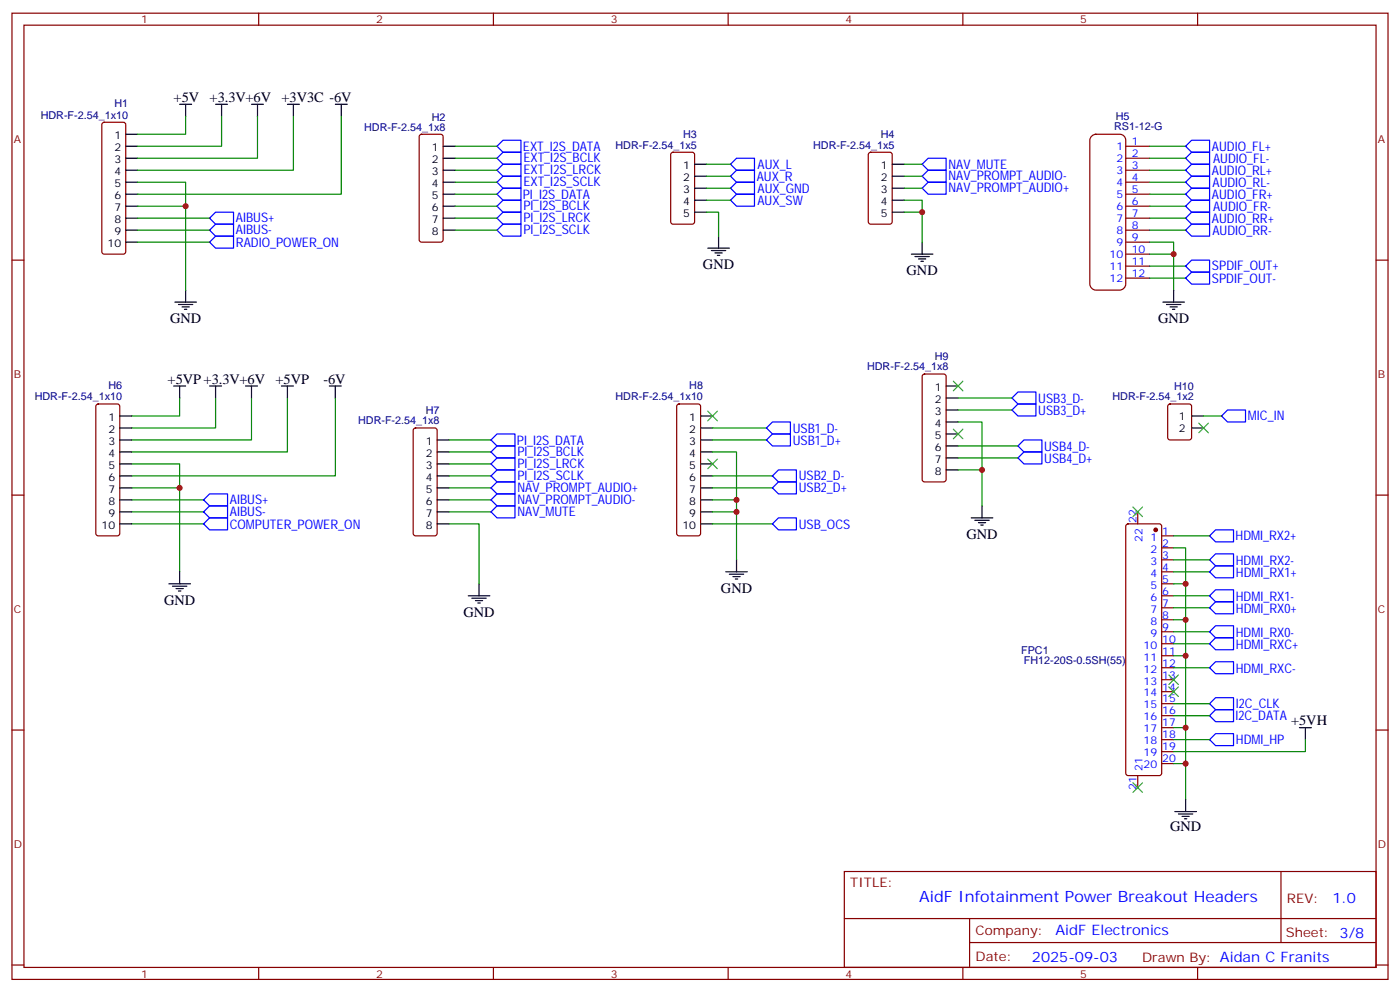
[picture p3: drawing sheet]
<svg xmlns="http://www.w3.org/2000/svg" width="412mm" height="292mm" viewBox="0 0 412 292" stroke-linecap="round" stroke-linejoin="round" font-family="sans-serif">
<g fill="none" stroke="#870000" stroke-width=".35">
<path d="M3.5 3.9h405.4v284.3h-405.4zM7.1 7.4h398.2v277.3h-398.2zM76.2 3.9v3.5M145.3 3.9v3.5M214.5 3.9v3.5M283.6 3.9v3.5M352.8 3.9v3.5M30.2 36.2l.5-.2h5.6l.5 .2 .2 .5v37.4l-.2 .5-.5 .2h-5.6l-.5-.2-.2-.5v-37.4zM123.7 39.7l.5-.2h5.6l.5 .2 .2 .5v30.4l-.2 .5-.5 .2h-5.6l-.5-.3-.2-.4v-30.4zM197.8 45l.5-.2h5.6l.7 .4v20.1l-.5 .6-5.8 .1-.7-.5v-20zM256 45l.5-.2h5.6l.7 .4v20.1l-.4 .6-5.9 .1-.7-.5v-20zM321.6 40l1.2-.5h7a1.76 1.76 0 0 1 1.8 1.8v42.3a1.89 1.89 0 0 1-1.8 1.8h-7a1.89 1.89 0 0 1-1.8-1.8v-42.3z"/>
<path d="M331.6 43h7.1M331.6 57.2h7.1M331.6 53.6h7.1M331.6 50.1h7.1M331.6 46.6h7.1M3.5 76.6h3.6M331.6 60.7h7.1M331.6 64.2h7.1M331.6 67.7h7.1M331.6 71.3h7.1M331.6 74.8h7.1M331.6 78.3h7.1"/>
<path d="M405.3 76.6h3.6M331.6 81.8h7.1M28.5 119.1l.4-.2h5.7l.5 .2 .2 .5v37.4l-.3 .5-.4 .2h-5.7l-.5-.2-.2-.5v-37.4zM199.6 119.1l.4-.2h5.7l.5 .2 .2 .5v37.4l-.3 .5-.4 .2h-5.7l-.5-.2-.2-.5v-37.4zM271.9 110.3l.4-.2h5.7l.5 .2 .2 .5v30.3l-.2 .5-.5 .2h-5.7l-.5-.2-.2-.5v-30.3zM344.2 119.1l.5-.2h5.6l.7 .4v9.5l-.4 .6-5.9 .1-.7-.5v-9.4zM121.9 126.1l.5-.2h5.7l.5 .2 .2 .5v30.4l-.3 .5-.4 .2h-5.7l-.5-.2-.2-.5v-30.4zM3.5 145.7h3.6M331.8 154.4l.5-.2h9.2l.5 .2 .2 .5v72.6l-.2 .5-.5 .2h-9.2l-.5-.2-.2-.5v-72.6zM335.1 150.6v3.6M342.2 157.7h3.5M405.3 145.7h3.6"/>
<path d="M342.2 178.9h3.5M342.2 175.3h3.5M342.2 171.8h3.5M342.2 168.3h3.5M342.2 164.7h3.5M342.2 161.2h3.5M342.2 196.5h3.5M342.2 193h3.5M342.2 189.4h3.5M342.2 185.9h3.5M342.2 182.4h3.5M3.5 214.8h3.6"/>
<path d="M342.2 217.7h3.5M342.2 214.1h3.5M342.2 210.6h3.5M342.2 207.1h3.5M342.2 203.6h3.5M342.2 200h3.5M405.3 214.8h3.6M335.1 228.2v3.6M342.2 224.7h3.5M342.2 221.2h3.5M248.7 256.5h156.6v28.2h-156.6zM377.3 256.5v20.9"/>
<path d="M248.7 270.3h156.5M285.6 277.4h119.6M285.6 270.3v14.1M3.5 284h3.6M76.2 284.7v3.5M145.3 284.7v3.5M214.5 284.7v3.5M283.6 284.7v3.5M352.8 284.7v3.5M405.3 284h3.6"/>
</g>
<g fill="none" stroke="#000" stroke-width=".35">
<path d="M37 39.5h3.6M52.9 30.7h3.5M54.7 30.7v3.5M63.5 30.7h3.5M65.3 30.7v3.5M74.1 30.7h3.5M75.8 30.7v3.5M84.7 30.7h3.5M86.4 30.7v3.5M98.8 30.7h3.5M100.5 30.7v3.5M37 43h3.6"/>
<path d="M37 46.6h3.6M37 50.1h3.6M37 53.6h3.6M37 57.2h3.6M130.5 43h3.6M130.5 46.6h3.6M130.5 50.1h3.6M130.5 53.6h3.6M130.5 57.2h3.6M204.6 48.3h3.5M204.6 51.9h3.5M204.6 55.4h3.5"/>
<path d="M204.6 58.9h3.5M262.8 48.3h3.5M262.8 51.9h3.5M262.8 55.4h3.5M262.8 58.9h3.5M37 60.7h3.6M37 64.2h3.6M37 67.7h3.6M37 71.3h3.6M130.5 60.7h3.6M130.5 64.2h3.6M130.5 67.7h3.6"/>
<path d="M204.6 62.4h3.5M208.5 73h6.3M209.5 73.7h4.3M210.6 74.4h2.1M211.3 75.1h.7M211.7 69.5v3.5M262.8 62.4h3.5M268.5 74.8h6.3M269.5 75.5h4.3M270.6 76.2h2.1M271.3 76.9h.7M271.6 71.3v3.5"/>
<path d="M51.5 88.9h6.4M52.6 89.6h4.2M53.6 90.3h2.1M54.3 91h.7M54.7 85.4v3.5M342.5 88.9h6.4M343.6 89.6h4.2M344.7 90.3h2.1M345.4 91h.7M345.7 85.4v3.5M51.2 113.6h3.5M52.9 113.6v3.5"/>
<path d="M61.7 113.6h3.6M63.5 113.6v3.5M72.3 113.6h3.5M74.1 113.6v3.5M82.9 113.6h3.5M84.7 113.6v3.5M97 113.6h3.5M98.8 113.6v3.5M278.7 113.6h3.5M278.7 117.1h3.5M35.3 122.4h3.5M35.3 125.9h3.5"/>
<path d="M35.3 129.5h3.5M35.3 133h3.5M35.3 136.5h3.5M128.8 129.5h3.5M128.8 133h3.5M128.8 136.5h3.5M206.4 122.4h3.5M206.4 125.9h3.5M206.4 129.5h3.5M206.4 133h3.5M206.4 136.5h3.5M278.7 120.6h3.5"/>
<path d="M278.7 124.2h3.5M278.7 127.7h3.5M278.7 131.2h3.5M278.7 134.8h3.5M278.7 138.3h3.5M351 122.4h3.5M351 125.9h3.5M35.3 140.1h3.5M35.3 143.6h3.5M35.3 147.1h3.5M35.3 150.6h3.5M35.3 154.2h3.5"/>
<path d="M128.8 140.1h3.5M128.8 143.6h3.5M128.8 147.1h3.5M128.8 150.6h3.5M128.8 154.2h3.5M206.4 140.1h3.5M206.4 143.6h3.5M206.4 147.1h3.5M206.4 150.6h3.5M206.4 154.2h3.5M286.1 152.4h6.4M287.2 153.1h4.2"/>
<path d="M288.2 153.8h2.1M288.9 154.5h.7M289.3 148.9v3.5M49.7 171.8h6.4M50.8 172.5h4.2M51.9 173.2h2.1M52.6 173.9h.7M52.9 168.3v3.5M137.9 175.3h6.4M139 176h4.2M140.1 176.7h2.1M140.8 177.4h.7"/>
<path d="M141.1 171.8v3.5M213.8 168.3h6.3M214.8 169h4.3M215.9 169.7h2.1M216.6 170.4h.7M217 164.7v3.6M382.8 214.1h3.5M384.5 214.1v3.6M346.1 238.8h6.3M347.1 239.5h4.3M349.2 235.3v3.5M348.2 240.2h2.1"/>
<path d="M348.9 240.9h.7"/>
</g>
<g fill="none" stroke="#008700" stroke-width=".35">
<path d="M54.7 34.2v5.3h-14.1M65.3 34.2v8.8h-24.7M75.8 34.2v12.4h-35.2M86.4 34.2v15.9h-45.8M100.5 34.2v23h-59.9M40.6 53.6h14.1v7.1M134.1 57.2h12.3M134.1 53.6h12.3M134.1 50.1h12.3M134.1 46.6h12.3M134.1 43h12.3M208.1 58.9h7.1"/>
<path d="M208.1 55.4h7.1M208.1 51.9h7.1M208.1 48.3h7.1M266.3 58.9h5.3v12.4M266.3 55.4h5.3M266.3 51.9h5.3M266.3 48.3h5.3M338.7 57.2h10.5M338.7 53.6h10.5M338.7 50.1h10.5M338.7 46.6h10.5M338.7 43h10.5"/>
<path d="M40.6 60.7h14.1v24.7M40.6 67.7h21.1M40.6 64.2h21.1M40.6 71.3h21.1M134.1 67.7h12.3M134.1 64.2h12.3M134.1 60.7h12.3M208.1 62.4h3.6v7.1M266.3 62.4h5.3M338.7 71.3h7v14.1M338.7 67.7h10.5M338.7 64.2h10.5"/>
<path d="M338.7 60.7h10.5M338.7 78.3h10.5M338.7 74.8h7M338.7 81.8h10.5M52.9 117.1v5.3h-14.1M63.5 117.1v8.8h-24.7M74.1 117.1v12.4h-35.3M84.7 117.1v15.9h-45.9M98.8 117.1v23h-60M282.2 117.1h15.9M38.8 136.5h14.1v7.1M132.3 136.5h12.3"/>
<path d="M132.3 133h12.3M132.3 129.5h12.3M209.9 133h7.1v31.7M209.9 129.5h15.9M209.9 125.9h15.9M282.2 124.2h7.1v24.7M282.2 120.6h15.9M282.2 134.8h17.7M282.2 131.2h17.7M282.2 138.3h7.1M354.5 122.4h5.3M38.8 143.6h14.1v24.7"/>
<path d="M38.8 154.2h21.2M38.8 147.1h21.2M38.8 150.6h21.2M132.3 154.2h8.8v17.6M132.3 147.1h12.3M132.3 150.6h12.3M132.3 140.1h12.3M132.3 143.6h12.3M209.9 154.2h17.6M209.9 147.1h7.1M209.9 150.6h7.1M209.9 140.1h17.6"/>
<path d="M209.9 143.6h17.6M345.7 157.7h10.6M345.7 161.2h3.5v74.1M345.7 171.8h3.5M345.7 164.7h10.6M345.7 175.3h10.6M345.7 168.3h10.6M345.7 178.9h10.6M345.7 193h3.5M345.7 182.4h3.5M345.7 185.9h10.6M345.7 196.5h10.6"/>
<path d="M345.7 189.4h10.6M345.7 214.1h3.5M345.7 210.6h10.6M345.7 207.1h10.6M345.7 217.7h10.6M384.5 217.7v3.5h-38.8M345.7 224.7h3.5"/>
</g>
<g fill="none" stroke="#00f" stroke-width=".35">
<path d="M146.4 57.2l1.8-1.8h5.3v3.5h-5.3zM146.4 53.6l1.8-1.7h5.3v3.5h-5.3zM146.4 50.1l1.8-1.8h5.3v3.6h-5.3zM146.4 46.6l1.8-1.8h5.3v3.5h-5.3zM146.4 43l1.8-1.7h5.3v3.5h-5.3zM215.2 48.3l1.8-1.7h5.2v3.5h-5.2zM215.2 51.9l1.8-1.8h5.2v3.5h-5.2zM215.2 55.4l1.8-1.8h5.2v3.6h-5.2zM215.2 58.9l1.8-1.7h5.2v3.5h-5.2zM271.6 51.9l1.8-1.8h5.3v3.5h-5.3zM271.6 55.4l1.8-1.8h5.3v3.6h-5.3zM273.4 46.6h5.3v3.5h-5.3l-1.8-1.8z"/>
<path d="M349.2 43l1.8-1.7h5.3v3.5h-5.3zM349.2 57.2l1.8-1.8h5.3v3.5h-5.3zM349.2 50.1l1.8-1.8h5.3v3.6h-5.3zM349.2 46.6l1.8-1.8h5.3v3.5h-5.3zM349.2 53.6l1.8-1.7h5.3v3.5h-5.3zM61.7 67.7l1.8-1.7h5.3v3.5h-5.3zM61.7 64.2l1.8-1.8h5.3v3.6h-5.3zM63.5 69.5h5.3v3.5h-5.3l-1.8-1.7zM146.4 60.7l1.8-1.8h5.3v3.5h-5.3zM146.4 64.2l1.8-1.8h5.3v3.6h-5.3zM146.4 67.7l1.8-1.7h5.3v3.5h-5.3zM349.2 64.2l1.8-1.8h5.3v3.6h-5.3z"/>
<path d="M349.2 60.7l1.8-1.8h5.3v3.5h-5.3zM349.2 67.7l1.8-1.7h5.3v3.5h-5.3zM349.2 78.3l1.8-1.7h5.3v3.5h-5.3zM349.2 81.8l1.8-1.7h5.3v3.5h-5.3zM298.1 117.1l1.8-1.7h5.3v3.5h-5.3zM144.6 136.5l1.8-1.7h5.3v3.5h-5.3zM144.6 133l1.8-1.8h5.3v3.6h-5.3zM144.6 129.5l1.8-1.8h5.3v3.5h-5.3zM225.8 125.9l1.7-1.7h5.3v3.5h-5.3zM225.8 129.5l1.7-1.8h5.3v3.5h-5.3zM298.1 120.6l1.8-1.7h5.3v3.5h-5.3zM299.9 134.8l1.7-1.8h5.3v3.5h-5.3z"/>
<path d="M299.9 131.2l1.7-1.7h5.3v3.5h-5.3zM361.6 120.6h5.3v3.6h-5.3l-1.8-1.8zM60 154.2l1.7-1.8h5.3v3.5h-5.3zM60 147.1l1.7-1.8h5.3v3.6h-5.3zM60 150.6l1.7-1.7h5.3v3.5h-5.3zM144.6 140.1l1.8-1.8h5.3v3.5h-5.3zM144.6 143.6l1.8-1.8h5.3v3.5h-5.3zM144.6 147.1l1.8-1.8h5.3v3.6h-5.3zM146.4 148.9h5.3v3.5h-5.3l-1.8-1.8zM227.5 154.2l1.8-1.8h5.3v3.5h-5.3zM227.5 140.1l1.8-1.8h5.3v3.5h-5.3zM227.5 143.6l1.8-1.8h5.3v3.5h-5.3z"/>
<path d="M358.1 155.9h5.3v3.6h-5.3l-1.8-1.8zM356.3 164.7l1.8-1.7h5.3v3.5h-5.3zM356.3 175.3l1.8-1.7h5.3v3.5h-5.3zM356.3 168.3l1.8-1.8h5.3v3.5h-5.3zM358.1 177.1h5.3v3.5h-5.3l-1.8-1.7zM356.3 185.9l1.8-1.8h5.3v3.6h-5.3zM356.3 196.5l1.8-1.8h5.3v3.6h-5.3zM358.1 187.7h5.3v3.5h-5.3l-1.8-1.8zM356.3 207.1l1.8-1.8h5.3v3.5h-5.3zM356.3 217.7l1.8-1.8h5.3v3.5h-5.3zM358.1 208.8h5.3v3.6h-5.3l-1.8-1.8z"/>
</g>
<g fill="none" stroke="#3c3" stroke-width=".35">
<path d="M280.8 112.2l2.8 2.8M283.6 112.2l-2.8 2.8M208.5 121l2.8 2.8M208.5 135.1l2.8 2.8M211.3 121l-2.8 2.8M211.3 135.1l-2.8 2.8M280.8 126.3l2.8 2.8M283.6 126.3l-2.8 2.8M353.1 124.5l2.9 2.9M356 124.5l-2.9 2.9M333.7 149.2l2.8 2.8M336.5 149.2l-2.8 2.8"/>
<path d="M344.3 198.6l2.8 2.8M347.1 198.6l-2.8 2.8M344.3 202.1l2.8 2.9M347.1 202.1l-2.8 2.9M333.7 230.4l2.8 2.8M336.5 230.4l-2.8 2.8"/>
</g>
<circle cx="340.4" cy="155.9" r=".53" fill="#870000" stroke="#870000" stroke-width=".35"/>
<g fill="#c00">
<circle cx="54.7" cy="60.7" r=".88"/>
<circle cx="271.6" cy="62.4" r=".88"/>
<circle cx="345.7" cy="74.8" r=".88"/>
<circle cx="52.9" cy="143.6" r=".88"/>
<circle cx="217" cy="147.1" r=".88"/>
<circle cx="217" cy="150.6" r=".88"/>
<circle cx="289.3" cy="138.3" r=".88"/>
<circle cx="349.3" cy="214.1" r=".88"/>
<circle cx="349.3" cy="193" r=".88"/>
<circle cx="349.3" cy="182.4" r=".88"/>
<circle cx="349.3" cy="171.8" r=".88"/>
<circle cx="349.3" cy="224.7" r=".88"/>
</g>
<text font-size="4.6" fill="#00f" x="270.8" y="265.5">AidF Infotainment Power Breakout Headers</text>
<g font-size="4.2">
<text x="51.2" y="30">+5V</text>
<text x="61.7" y="30">+3.3V+6V</text>
<text x="82.9" y="30">+3V3C -6V</text>
<text x="207.1" y="79.2">GND</text>
<text x="267.1" y="81">GND</text>
<text x="50.1" y="95.1">GND</text>
<text x="341.1" y="95.1">GND</text>
<text x="49.4" y="112.9">+5VP+3.3V+6V</text>
<text x="81.1" y="112.9">+5VP</text>
<text x="95.2" y="112.9">-6V</text>
<text x="284.7" y="158.6">GND</text>
<text x="48.3" y="178">GND</text>
<text x="212.4" y="174.4">GND</text>
<text x="136.5" y="181.5">GND</text>
<text x="380.3" y="213.4">+5VH</text>
<text x="344.7" y="244.5">GND</text>
</g>
<g font-size="4.2" fill="#00f">
<text x="392.5" y="265.7">1.0</text>
<text x="310.9" y="275.3">AidF Electronics</text>
<text x="304" y="283.1">2025-09-03</text>
</g>
<g font-size="3.9" fill="#00f">
<text x="154" y="44.5">EXT_I2S_DATA</text>
<text x="154.2" y="47.7">EXT_I2S_BCLK</text>
<text x="357" y="44.4">AUDIO_FL+</text>
<text x="154.2" y="51.3">EXT_I2S_LRCK</text>
<text x="222.9" y="53.3">AUX_R</text>
<text x="223.2" y="49.8">AUX_L</text>
<text x="279.4" y="49.7">NAV_MUTE</text>
<text x="279.4" y="53">NAV_PROMPT_AUDIO-</text>
<text x="357" y="51.4">AUDIO_RL+</text>
<text x="357.3" y="48.1">AUDIO_FL-</text>
<text x="154" y="58.6">PI_I2S_DATA</text>
<text x="154.2" y="54.8">EXT_I2S_SCLK</text>
<text x="223.2" y="56.8">AUX_GND</text>
<text x="279.4" y="56.5">NAV_PROMPT_AUDIO+</text>
<text x="357" y="58.5">AUDIO_FR+</text>
<text x="357.2" y="55.1">AUDIO_RL-</text>
<text x="69.5" y="65.4">AIBUS+</text>
<text x="154.2" y="61.8">PI_I2S_BCLK</text>
<text x="154.2" y="65.4">PI_I2S_LRCK</text>
<text x="223.1" y="60.4">AUX_SW</text>
<text x="357" y="65.5">AUDIO_RR+</text>
<text x="357.3" y="62.2">AUDIO_FR-</text>
<text x="69.5" y="68.9">AIBUS-</text>
<text x="154.2" y="68.9">PI_I2S_SCLK</text>
<text x="357.1" y="69.2">AUDIO_RR-</text>
<text x="69.5" y="72.6">RADIO_POWER_ON</text>
<text x="357" y="83.3">SPDIF_OUT-</text>
<text x="357" y="79.4">SPDIF_OUT+</text>
<text x="305.8" y="118.7">USB3_D-</text>
<text x="305.9" y="122.2">USB3_D+</text>
<text x="367.6" y="123.7">MIC_IN</text>
<text x="152.2" y="130.9">PI_I2S_DATA</text>
<text x="233.5" y="127.4">USB1_D-</text>
<text x="233.5" y="131">USB1_D+</text>
<text x="152.4" y="137.7">PI_I2S_LRCK</text>
<text x="152.4" y="134.2">PI_I2S_BCLK</text>
<text x="307.6" y="132.8">USB4_D-</text>
<text x="307.6" y="136.3">USB4_D+</text>
<text x="152.4" y="141.2">PI_I2S_SCLK</text>
<text x="235.3" y="141.3">USB2_D-</text>
<text x="67.7" y="148.3">AIBUS+</text>
<text x="152.4" y="144.7">NAV_PROMPT_AUDIO+</text>
<text x="152.4" y="148.2">NAV_PROMPT_AUDIO-</text>
<text x="235.3" y="144.9">USB2_D+</text>
<text x="67.7" y="155.7">COMPUTER_POWER_ON</text>
<text x="67.7" y="151.8">AIBUS-</text>
<text x="152.4" y="152">NAV_MUTE</text>
<text x="235.3" y="155.6">USB_OCS</text>
<text x="364" y="159">HDMI_RX2+</text>
<text x="364.1" y="166.2">HDMI_RX2-</text>
<text x="364.1" y="169.7">HDMI_RX1+</text>
<text x="364.1" y="176.8">HDMI_RX1-</text>
<text x="364.1" y="180.3">HDMI_RX0+</text>
<text x="364.1" y="187.4">HDMI_RX0-</text>
<text x="364.1" y="190.9">HDMI_RXC+</text>
<text x="364" y="197.9">HDMI_RXC-</text>
<text x="364.1" y="208.4">I2C_CLK</text>
<text x="363.9" y="211.9">I2C_DATA</text>
<text x="364.1" y="219">HDMI_HP</text>
</g>
<g font-size="3.9" fill="#800">
<text x="250.5" y="261.1">TITLE:</text>
<text x="379.1" y="265.7">REV:</text>
<text x="287.4" y="275.3">Company:</text>
<text x="378.7" y="275.9">Sheet: 3/8</text>
<text x="287.4" y="282.9">Date:</text>
<text x="336.4" y="283">Drawn By: Aidan C Franits</text>
</g>
<g font-size="3.2" fill="#800">
<text x="41.6" y="6.9">1</text>
<text x="110.8" y="6.9">2</text>
<text x="179.9" y="6.9">3</text>
<text x="249.1" y="6.9">4</text>
<text x="318.2" y="6.9">5</text>
<text x="4.1" y="42">A</text>
<text x="405.9" y="42">A</text>
<text x="4.1" y="111.1">B</text>
<text x="405.9" y="111.1">B</text>
<text x="4.1" y="180.3">C</text>
<text x="405.9" y="180.3">C</text>
<text x="4.1" y="249.4">D</text>
<text x="405.9" y="249.4">D</text>
<text x="41.6" y="287.7">1</text>
<text x="110.8" y="287.7">2</text>
<text x="179.9" y="287.7">3</text>
<text x="249.1" y="287.7">4</text>
<text x="318.2" y="287.7">5</text>
</g>
<g font-size="3.2" fill="#000080">
<text x="12" y="34.9">HDR-F-2.54_1x10</text>
<text x="33.7" y="31.5">H1</text>
<text x="127.2" y="35.5">H2</text>
<text x="328.7" y="35.4">H5</text>
<text x="107.3" y="38.5">HDR-F-2.54_1x8</text>
<text x="201.2" y="40.5">H3</text>
<text x="259.5" y="40.5">H4</text>
<text x="328.2" y="38.3">RS1-12-G</text>
<text x="181.3" y="43.7">HDR-F-2.54_1x5</text>
<text x="239.5" y="43.7">HDR-F-2.54_1x5</text>
<text x="275.4" y="106.1">H9</text>
<text x="255.4" y="109">HDR-F-2.54_1x8</text>
<text x="10.2" y="117.8">HDR-F-2.54_1x10</text>
<text x="31.9" y="114.4">H6</text>
<text x="181.3" y="117.8">HDR-F-2.54_1x10</text>
<text x="203" y="114.4">H8</text>
<text x="327.7" y="117.8">HDR-F-2.54_1x2</text>
<text x="345.9" y="114.6">H10</text>
<text x="105.5" y="124.9">HDR-F-2.54_1x8</text>
<text x="125.4" y="121.9">H7</text>
<text x="300.8" y="192.4">FPC1</text>
<text x="301.6" y="195.5">FH12-20S-0.5SH(55)</text>
</g>
<g font-size="3.2">
<text x="33.7" y="40.9">1</text>
<text x="33.7" y="44.4">2</text>
<text x="33.7" y="48">3</text>
<text x="127.2" y="44.4">1</text>
<text x="127.2" y="48">2</text>
<text x="33.7" y="51.5">4</text>
<text x="127.2" y="51.5">3</text>
<text x="201.3" y="49.7">1</text>
<text x="201.3" y="53.3">2</text>
<text x="259.5" y="49.7">1</text>
<text x="259.5" y="53.3">2</text>
<text x="33.7" y="55">5</text>
<text x="33.7" y="58.6">6</text>
<text x="127.2" y="55">4</text>
<text x="127.2" y="58.6">5</text>
<text x="201.3" y="56.8">3</text>
<text x="259.5" y="56.8">3</text>
<text x="33.7" y="62.1">7</text>
<text x="33.7" y="65.6">8</text>
<text x="127.2" y="62.1">6</text>
<text x="127.2" y="65.6">7</text>
<text x="201.3" y="60.3">4</text>
<text x="201.3" y="63.9">5</text>
<text x="259.5" y="60.3">4</text>
<text x="259.5" y="63.9">5</text>
<text x="33.7" y="69.1">9</text>
<text x="127.2" y="69.1">8</text>
<text x="31.7" y="72.7">10</text>
<text x="275.4" y="115">1</text>
<text x="275.4" y="118.5">2</text>
<text x="32" y="123.8">1</text>
<text x="203.1" y="123.8">1</text>
<text x="275.4" y="122.1">3</text>
<text x="275.4" y="125.6">4</text>
<text x="347.2" y="123.5">1</text>
<text x="32" y="127.4">2</text>
<text x="32" y="130.9">3</text>
<text x="125.4" y="130.9">1</text>
<text x="203.1" y="127.4">2</text>
<text x="203.1" y="130.9">3</text>
<text x="275.4" y="129.1">5</text>
<text x="347.2" y="127">2</text>
<text x="32" y="134.4">4</text>
<text x="32" y="137.9">5</text>
<text x="125.4" y="134.4">2</text>
<text x="125.4" y="137.9">3</text>
<text x="203.1" y="134.4">4</text>
<text x="203.1" y="137.9">5</text>
<text x="275.4" y="132.6">6</text>
<text x="275.4" y="136.2">7</text>
<text x="32" y="141.5">6</text>
<text x="125.4" y="141.5">4</text>
<text x="203.1" y="141.5">6</text>
<text x="275.4" y="139.7">8</text>
<text x="32" y="145">7</text>
<text x="32" y="148.5">8</text>
<text x="125.4" y="145">5</text>
<text x="125.4" y="148.5">6</text>
<text x="203.1" y="145">7</text>
<text x="203.1" y="148.5">8</text>
<text x="29.9" y="155.6">10</text>
<text x="32" y="152">9</text>
<text x="125.4" y="152">7</text>
<text x="125.4" y="155.6">8</text>
<text x="201" y="155.6">10</text>
<text x="203.1" y="152">9</text>
</g>
<g font-size="3.2" fill="#00f">
<text x="328.9" y="44.1">1</text>
<text x="328.9" y="47.6">2</text>
<text x="333.4" y="42.7">1</text>
<text x="333.4" y="46.2">2</text>
<text x="328.9" y="51.2">3</text>
<text x="333.4" y="53.3">4</text>
<text x="333.4" y="49.7">3</text>
<text x="328.9" y="58.2">5</text>
<text x="328.9" y="54.7">4</text>
<text x="333.4" y="56.8">5</text>
<text x="328.9" y="61.7">6</text>
<text x="328.9" y="65.3">7</text>
<text x="333.4" y="60.3">6</text>
<text x="333.4" y="63.9">7</text>
<text x="328.9" y="68.8">8</text>
<text x="333.4" y="67.4">8</text>
<text x="333.4" y="70.9">9</text>
<text x="326.9" y="75.8">10</text>
<text x="328.9" y="72.3">9</text>
<text x="333.4" y="74.4">10</text>
<text x="333.4" y="78">11</text>
<text x="326.9" y="79.4">11</text>
<text x="326.9" y="82.9">12</text>
<text x="333.4" y="81.5">12</text>
<text x="334.8" y="154" transform="rotate(-90 334.8 154)">22</text>
<text x="336.5" y="159.5" transform="rotate(-90 336.5 159.5)">22</text>
<text x="338.9" y="159.1">1</text>
<text x="342.4" y="160.9">2</text>
<text x="342.4" y="157.3">1</text>
<text x="338.9" y="166.2">3</text>
<text x="338.9" y="162.6">2</text>
<text x="342.4" y="167.9">4</text>
<text x="342.4" y="164.4">3</text>
<text x="338.9" y="173.2">5</text>
<text x="338.9" y="169.7">4</text>
<text x="342.4" y="171.4">5</text>
<text x="338.9" y="176.7">6</text>
<text x="342.4" y="178.5">7</text>
<text x="342.4" y="175">6</text>
<text x="338.9" y="183.8">8</text>
<text x="338.9" y="180.3">7</text>
<text x="342.4" y="185.6">9</text>
<text x="342.4" y="182">8</text>
<text x="336.9" y="190.9">10</text>
<text x="338.9" y="187.3">9</text>
<text x="342.4" y="189.1">10</text>
<text x="336.9" y="197.9">12</text>
<text x="336.9" y="194.4">11</text>
<text x="342.4" y="196.1">12</text>
<text x="342.4" y="192.6">11</text>
<text x="336.9" y="201.4">13</text>
<text x="342.4" y="203.2">14</text>
<text x="342.4" y="199.7">13</text>
<text x="336.9" y="208.5">15</text>
<text x="336.9" y="205">14</text>
<text x="342.4" y="206.7">15</text>
<text x="336.9" y="215.5">17</text>
<text x="336.9" y="212">16</text>
<text x="342.4" y="213.8">17</text>
<text x="342.4" y="210.3">16</text>
<text x="336.9" y="219.1">18</text>
<text x="342.4" y="220.8">19</text>
<text x="342.4" y="217.3">18</text>
<text x="336.5" y="226.9" transform="rotate(-90 336.5 226.9)">21</text>
<text x="336.9" y="226.1">20</text>
<text x="336.9" y="222.6">19</text>
<text x="342.4" y="224.4">20</text>
<text x="334.8" y="232.5" transform="rotate(-90 334.8 232.5)">21</text>
</g>
</svg>
